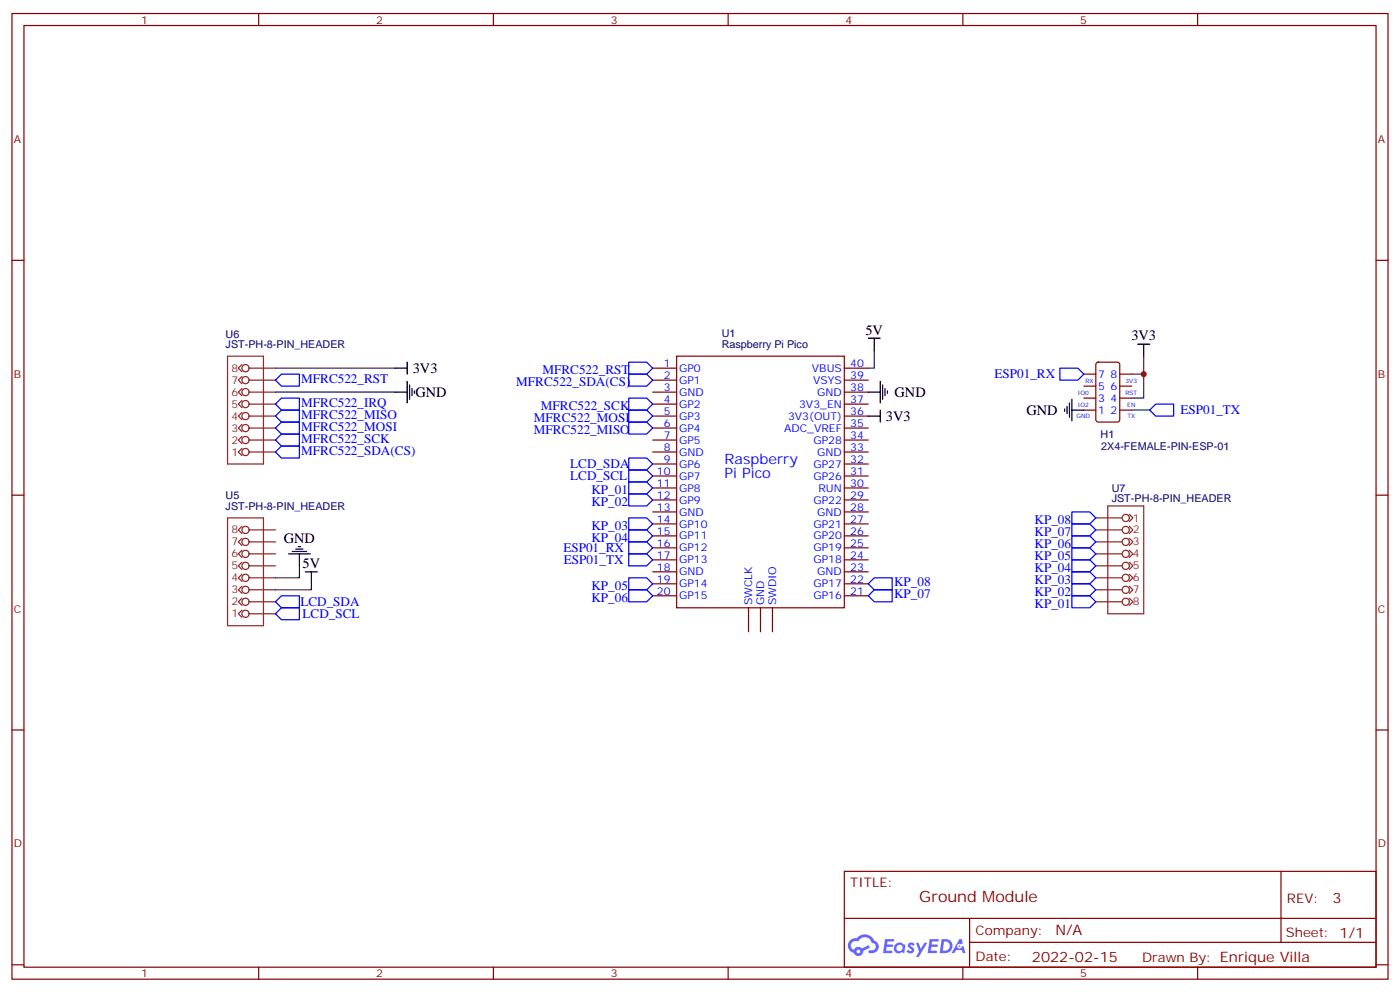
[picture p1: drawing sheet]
<svg xmlns="http://www.w3.org/2000/svg" width="412mm" height="292mm" viewBox="0 0 412 292" stroke-linecap="round" stroke-linejoin="round" font-family="sans-serif">
<g fill="none" stroke="#870000" stroke-width=".35">
<path d="M3.5 4h405.4v284.3h-405.4zM7.1 7.5h398.2v277.3h-398.2zM76.2 4v3.5M145.3 4v3.5M214.5 4v3.5M283.6 4v3.5M352.8 4v3.5M3.5 76.7h3.6M405.3 76.7h3.6M3.5 145.8h3.6M405.3 145.8h3.6M3.5 214.9h3.6"/>
<path d="M405.3 214.9h3.6M248.7 256.6h156.6v28.2h-156.6zM377.3 256.6v20.9M248.7 270.4h156.5M285.6 277.5h119.6M285.6 270.4v14.1M3.5 284.1h3.6M76.2 284.8v3.5M145.3 284.8v3.5M214.5 284.8v3.5M283.6 284.8v3.5M352.8 284.8v3.5"/>
<path d="M405.3 284.1h3.6"/>
</g>
<g fill="#5487ff">
<path d="M267.7 277.8a1.22 1.22 0 0 1 1.7 .2l-.4 .6a.47 .47 0 0 0-.3-.4 .47 .47 0 0 0-.5 .2l.1 .2a1.14 1.14 0 0 1 .8 1.8 1.14 1.14 0 0 1-1.9 0l-.2-.2 .5-.6 .7 .4a.29 .29 0 0 0 .3-.2 .29 .29 0 0 0-.2-.3 1.04 1.04 0 0 1-.6-1.7z"/>
<path d="M260.7 276.5h2.4l.3 .2-.2 .5h-1.8l-.1 .9h1.5l.3 .4-.3 .3h-1.6l-.2 1.1 1.7 .1 .2 .3-.2 .3-2.6 .1z"/>
<path d="M273.8 276.5h2.4l.3 .2-.1 .5h-1.8l-.2 .9h1.6l.3 .4-.4 .3h-1.6l-.1 1.1 1.7 .1 .2 .3-.2 .3-2.6 .1z"/>
<path d="M282.6 276.5h.7l.3 1.3-.6 .3a.69 .69 0 0 0-1 .3 .69 .69 0 0 0 .4 .9 .69 .69 0 0 0 .9-.6l.5-.3 .6 2.2h-.8l-.2-.8h-1.8l-.5 .8h-.8z"/>
<path d="M269.8 277.6h.8l.6 1.8 1.1-1.8h.9l-2.6 4.2h-.8l.9-1.6z"/>
<path d="M277.4 276.5l-.6 4.2h1.3a2.11 2.11 0 0 0 2.5-2.2 2.11 2.11 0 0 0-2.5-2zM278.1 277.2a1.39 1.39 0 0 1 1.7 1.5 1.39 1.39 0 0 1-1.8 1.2h-.3z"/>
<path d="M263.7 278.1a1.54 1.54 0 0 0-.1 2.2 1.54 1.54 0 0 0 2.2 .1l.6 .3 .3-2.3-.2-.3h-.4a1.49 1.49 0 0 0-2.4 0zM264 279.1a.94 .94 0 0 1 1.8 0 .94 .94 0 0 1-1.8 0z"/>
<path d="M250.4 276.9a2.18 2.18 0 0 0 1.1 3.7 1.44 1.44 0 0 0 1.6 .9 1.44 1.44 0 0 0 1.2-1.5l2-1-.5-.7-1.9 1a1.47 1.47 0 0 0-2.4 .4 1.39 1.39 0 0 1-.7-1.9 1.39 1.39 0 0 1 2-.5 2.12 2.12 0 0 1 2.2-1.3 2.12 2.12 0 0 1 1.9 1.7 1.14 1.14 0 0 1 1.1 1.4 1.14 1.14 0 0 1-1.7 .7 .43 .43 0 0 0-.5 .4 .43 .43 0 0 0 .4 .5 1.98 1.98 0 0 0 2.5-1.3 1.98 1.98 0 0 0-1.2-2.5 3.1 3.1 0 0 0-5.3-.7l-.9 .1zM252.3 280.2a.55 .55 0 0 1 1.1 0 .55 .55 0 0 1-1.1 0z"/>
<circle cx="282.6" cy="278.6" r=".26"/>
</g>
<g fill="none" stroke="#870000" stroke-width=".35">
<path d="M192.3 108.4h7M192.3 111.9h7M192.3 115.5h7M192.3 119h7M199.3 104.9h49.4v74.1h-49.4zM248.7 108.4h7.1M248.7 111.9h7.1M248.7 115.5h7.1M248.7 119h7.1M319.3 117.2h3.5M319.3 113.7h3.5M319.3 110.2h3.5"/>
<path d="M323 106.9l.5-.3h5.6l.7 .5v16.5l-.4 .6-5.9 .1-.7-.5v-16.4zM329.8 117.2h3.6M329.8 113.7h3.6M329.8 110.2h3.6M192.3 122.5h7M192.3 126h7M192.3 129.6h7M192.3 133.1h7M192.3 136.6h7M248.7 122.5h7.1M248.7 126h7.1M248.7 129.6h7.1"/>
<path d="M248.7 133.1h7.1M248.7 136.6h7.1M319.3 120.8h3.5M329.8 120.8h3.6M192.3 140.2h7M192.3 143.7h7M192.3 147.2h7M192.3 150.7h7M192.3 154.3h7M192.3 157.8h7M248.7 140.2h7.1M248.7 143.7h7.1"/>
<path d="M248.7 147.2h7.1M248.7 150.7h7.1M248.7 154.3h7.1M248.7 157.8h7.1M192.3 161.3h7M192.3 164.9h7M192.3 168.4h7M192.3 171.9h7M192.3 175.4h7M220.5 179v7M224 179v7M227.5 179v7"/>
<path d="M248.7 161.3h7.1M248.7 164.9h7.1M248.7 168.4h7.1M248.7 171.9h7.1M248.7 175.4h7.1"/>
</g>
<g fill="none" stroke="#000" stroke-width=".35">
<path d="M255.8 99.6h3.5M257.5 99.6v3.5M116.4 115.5h3.5M116.4 108.4h3.5M119.9 106.6v3.6M119.9 112.3v6.3M120.6 113.3v4.3M121.4 114.4v2.1M122.1 115.1v.7M255.8 115.5h3.5M259.3 112.3v6.3M260 113.3v4.3"/>
<path d="M260.7 114.4v2.1M261.4 115.1v.7M314.3 119.7v2.1M315 118.6v4.3M315.7 117.6v6.3M335.1 101.4h3.6M336.9 101.4v3.5M255.8 122.5h3.5M259.3 120.8v3.5M313.6 120.4v.7M315.7 120.8h3.6M85 163.1h6.4"/>
<path d="M86.1 162.4h4.2M87.1 161.7h2.2M87.8 161h.7M88.2 163.1v3.5M90 168.4h3.5M91.7 168.4v3.5"/>
</g>
<g fill="none" stroke="#00f" stroke-width=".35">
<path d="M81.1 111.9l1.8-1.7h5.3v3.5h-5.3zM82.9 117.2h5.3v3.6h-5.3l-1.8-1.8zM185.2 117.2h5.3l1.8 1.8-1.8 1.8h-5.3zM185.2 106.6h5.3l1.8 1.8-1.8 1.8h-5.3zM185.2 110.2h5.3l1.8 1.7-1.8 1.8h-5.3zM312.2 108.4h5.3l1.8 1.8-1.8 1.7h-5.3zM81.1 122.5l1.8-1.7h5.3v3.5h-5.3zM81.1 126l1.8-1.7h5.3v3.5h-5.3zM81.1 129.6l1.8-1.8h5.3v3.5h-5.3zM81.1 133.1l1.8-1.8h5.3v3.6h-5.3zM185.2 120.8h5.3l1.8 1.7-1.8 1.8h-5.3zM185.2 124.3h5.3l1.8 1.7-1.8 1.8h-5.3z"/>
<path d="M185.2 134.9h5.3l1.8 1.7-1.8 1.8h-5.3zM185.2 138.4h5.3l1.8 1.8-1.8 1.7h-5.3zM338.7 120.8l1.7-1.8h5.3v3.5h-5.3zM185.2 159.6h5.3l1.8 1.7-1.8 1.8h-5.3zM185.2 141.9h5.3l1.8 1.8-1.8 1.8h-5.3zM185.2 145.5h5.3l1.8 1.7-1.8 1.8h-5.3zM185.2 152.5h5.3l1.8 1.8-1.8 1.7h-5.3zM185.2 156h5.3l1.8 1.8-1.8 1.8h-5.3zM315.7 150.7h5.3l1.8 1.8-1.8 1.8h-5.3zM315.7 157.8h5.3l1.8 1.8-1.8 1.7h-5.3zM315.7 154.3h5.3l1.8 1.7-1.8 1.8h-5.3zM81.1 177.2l1.8-1.8h5.3v3.6h-5.3z"/>
<path d="M185.2 163.1h5.3l1.8 1.8-1.8 1.7h-5.3zM185.2 170.1h5.3l1.8 1.8-1.8 1.8h-5.3zM185.2 173.7h5.3l1.8 1.7-1.8 1.8h-5.3zM255.8 175.4l1.7-1.7h5.3v3.5h-5.3zM255.8 171.9l1.7-1.8h5.3v3.6h-5.3zM315.7 175.4h5.3l1.8 1.8-1.8 1.8h-5.3zM315.7 171.9h5.3l1.8 1.8-1.8 1.7h-5.3zM315.7 168.4h5.3l1.8 1.7-1.8 1.8h-5.3zM315.7 164.9h5.3l1.8 1.7-1.8 1.8h-5.3zM315.7 161.3h5.3l1.8 1.8-1.8 1.8h-5.3zM81.1 180.7l1.8-1.7h5.3v3.5h-5.3z"/>
</g>
<path d="M81.1 108.4h35.3M81.1 115.5h35.3M257.5 103.1v5.3h-1.7M336.9 104.9v5.3h-3.5M336.9 110.2v7h-3.5M333.4 120.8h5.3M88.2 166.6v3.5h-7.1M91.7 171.9v1.8h-10.6" fill="none" stroke="#008700" stroke-width=".35"/>
<g fill="none" stroke="#8c2424" stroke-width=".35">
<path d="M67 104.9h10.6v31.7h-10.6zM71.3 117.9l-1.1 1.1 1.1 1.1M71.3 114.4l-1.1 1.1 1.1 1M71.3 110.9l-1.1 1 1.1 1.1M71.3 107.4l-1.1 1 1.1 1.1M73.4 119h7.7M73.4 115.5h7.7M73.4 111.9h7.7M73.4 108.4h7.7M71.3 132l-1.1 1.1 1.1 1.1M71.3 128.5l-1.1 1.1 1.1 1M71.3 125l-1.1 1 1.1 1.1"/>
<path d="M71.3 121.5l-1.1 1 1.1 1.1M73.4 133.1h7.7M73.4 129.6h7.7M73.4 126h7.7M73.4 122.5h7.7M67 152.5h10.6v31.8h-10.6zM71.3 158.5l-1.1 1.1 1.1 1M71.3 155l-1.1 1 1.1 1.1M73.4 159.6h7.7M73.4 156h7.7M322.8 152.5h7.8M322.8 159.6h7.8"/>
<path d="M322.8 156h7.8M326.3 149h10.6v31.7h-10.6zM332.7 151.4l1 1.1-1 1.1M332.7 155l1 1-1 1.1M332.7 158.5l1 1.1-1 1M71.3 179.7l-1.1 1 1.1 1.1M71.3 176.1l-1.1 1.1 1.1 1.1M71.3 172.6l-1.1 1.1 1.1 1M71.3 169.1l-1.1 1 1.1 1.1M71.3 165.6l-1.1 1 1.1 1.1M71.3 162l-1.1 1.1 1.1 1M73.4 177.2h7.7"/>
<path d="M73.4 173.7h7.7M73.4 170.1h7.7M73.4 166.6h7.7M73.4 163.1h7.7M322.8 177.2h7.8M322.8 173.7h7.8M322.8 170.1h7.8M322.8 166.6h7.8M322.8 163.1h7.8M332.7 162l1 1.1-1 1M332.7 165.6l1 1-1 1.1M332.7 169.1l1 1-1 1.1"/>
<path d="M332.7 172.6l1 1.1-1 1M332.7 176.1l1 1.1-1 1.1M73.4 180.7h7.7"/>
<circle cx="72.3" cy="108.4" r="1.06"/>
<circle cx="72.3" cy="119" r="1.06"/>
<circle cx="72.3" cy="115.5" r="1.06"/>
<circle cx="72.3" cy="111.9" r="1.06"/>
<circle cx="72.3" cy="129.6" r="1.06"/>
<circle cx="72.3" cy="126" r="1.06"/>
<circle cx="72.3" cy="122.5" r="1.06"/>
<circle cx="72.3" cy="133.1" r="1.06"/>
<circle cx="72.3" cy="156" r="1.06"/>
<circle cx="72.3" cy="159.6" r="1.06"/>
<circle cx="331.6" cy="156" r="1.06"/>
<circle cx="331.6" cy="159.6" r="1.06"/>
<circle cx="331.6" cy="152.5" r="1.06"/>
<circle cx="72.3" cy="177.2" r="1.06"/>
<circle cx="72.3" cy="173.7" r="1.06"/>
<circle cx="72.3" cy="163.1" r="1.06"/>
<circle cx="72.3" cy="170.1" r="1.06"/>
<circle cx="72.3" cy="166.6" r="1.06"/>
<circle cx="331.6" cy="163.1" r="1.06"/>
<circle cx="331.6" cy="166.6" r="1.06"/>
<circle cx="331.6" cy="173.7" r="1.06"/>
<circle cx="331.6" cy="170.1" r="1.06"/>
<circle cx="331.6" cy="177.2" r="1.06"/>
<circle cx="72.3" cy="180.7" r="1.06"/>
</g>
<circle cx="336.9" cy="110.2" r=".88" fill="#c00"/>
<text font-size="4.6" fill="#800" x="270.8" y="265.6">Ground Module</text>
<g font-size="4.2">
<text x="254.9" y="98.5">5V</text>
<text x="333.3" y="100.3">3V3</text>
<text x="121.6" y="109.8">3V3</text>
<text x="122.4" y="116.9">GND</text>
<text x="263.5" y="116.9">GND</text>
<text x="260.9" y="123.9">3V3</text>
<text x="302.3" y="122.2">GND</text>
<text x="83.6" y="159.9">GND</text>
<text x="89.1" y="167.3">5V</text>
</g>
<g font-size="4.2" fill="#00f">
<text x="213.4" y="136.6">Raspberry</text>
<text x="213.4" y="140.9">Pi Pico</text>
</g>
<g font-size="4.2" fill="#800">
<text x="392.5" y="265.8">3</text>
<text x="310.9" y="275.4">N/A</text>
<text x="304" y="283.2">2022-02-15</text>
</g>
<g font-size="3.9" fill="#00f">
<text x="88.7" y="112.7">MFRC522_RST</text>
<text x="152.1" y="113.7">MFRC522_SDA(CS)</text>
<text x="159.8" y="110.2">MFRC522_RST</text>
<text x="292.9" y="111.4">ESP01_RX</text>
<text x="88.7" y="119.8">MFRC522_IRQ</text>
<text x="88.7" y="123.3">MFRC522_MISO</text>
<text x="157.3" y="124.3">MFRC522_MOSI</text>
<text x="159.3" y="120.8">MFRC522_SCK</text>
<text x="347.7" y="122">ESP01_TX</text>
<text x="88.7" y="126.8">MFRC522_MOSI</text>
<text x="88.7" y="130.4">MFRC522_SCK</text>
<text x="157.3" y="127.8">MFRC522_MISO</text>
<text x="88.7" y="133.9">MFRC522_SDA(CS)</text>
<text x="168" y="137.9">LCD_SDA</text>
<text x="168" y="141.5">LCD_SCL</text>
<text x="174.2" y="145.5">KP_01</text>
<text x="174.2" y="149">KP_02</text>
<text x="304.8" y="154.3">KP_08</text>
<text x="174.2" y="156">KP_03</text>
<text x="174.2" y="159.6">KP_04</text>
<text x="304.8" y="161.4">KP_06</text>
<text x="304.8" y="157.9">KP_07</text>
<text x="165.9" y="162.6">ESP01_RX</text>
<text x="166.1" y="166.1">ESP01_TX</text>
<text x="304.8" y="164.9">KP_05</text>
<text x="174.2" y="173.7">KP_05</text>
<text x="263.3" y="172.7">KP_08</text>
<text x="304.8" y="172">KP_03</text>
<text x="304.8" y="168.5">KP_04</text>
<text x="88.5" y="178.5">LCD_SDA</text>
<text x="174.2" y="177.2">KP_06</text>
<text x="263.3" y="176.2">KP_07</text>
<text x="304.8" y="179">KP_01</text>
<text x="304.8" y="175.5">KP_02</text>
<text x="89.1" y="182">LCD_SCL</text>
</g>
<g font-size="3.9" fill="#800">
<text x="250.5" y="261.2">TITLE:</text>
<text x="379.1" y="265.8">REV:</text>
<text x="287.4" y="275.4">Company:</text>
<text x="378.7" y="276">Sheet: 1/1</text>
<text x="287.4" y="283">Date:</text>
<text x="336.4" y="283.1">Drawn By: Enrique Villa</text>
</g>
<g font-size="3.2" fill="#800">
<text x="41.6" y="7">1</text>
<text x="110.8" y="7">2</text>
<text x="179.9" y="7">3</text>
<text x="249.1" y="7">4</text>
<text x="318.2" y="7">5</text>
<text x="4.1" y="42.1">A</text>
<text x="405.9" y="42.1">A</text>
<text x="4.1" y="111.2">B</text>
<text x="405.9" y="111.2">B</text>
<text x="4.1" y="180.4">C</text>
<text x="405.9" y="180.4">C</text>
<text x="4.1" y="249.5">D</text>
<text x="405.9" y="249.5">D</text>
<text x="41.6" y="287.8">1</text>
<text x="110.8" y="287.8">2</text>
<text x="179.9" y="287.8">3</text>
<text x="249.1" y="287.8">4</text>
<text x="318.2" y="287.8">5</text>
</g>
<g font-size="3.2" fill="#000080">
<text x="66.5" y="99.4">U6</text>
<text x="212.6" y="99.2">U1</text>
<text x="66.5" y="102.5">JST-PH-8-PIN_HEADER</text>
<text x="212.6" y="102.5">Raspberry Pi Pico</text>
<text x="324.2" y="128.9">H1</text>
<text x="324.4" y="132.5">2X4-FEMALE-PIN-ESP-01</text>
<text x="66.5" y="147">U5</text>
<text x="327.5" y="147.9">JST-PH-8-PIN_HEADER</text>
<text x="327.5" y="144.8">U7</text>
<text x="66.5" y="150.2">JST-PH-8-PIN_HEADER</text>
</g>
<g font-size="3.2" fill="#8d2323">
<text x="68.2" y="113">7</text>
<text x="68.2" y="109.5">8</text>
<text x="68.2" y="116.5">6</text>
<text x="68.2" y="123.6">4</text>
<text x="68.2" y="120.1">5</text>
<text x="68.2" y="130.6">2</text>
<text x="68.2" y="127.1">3</text>
<text x="68.2" y="134.2">1</text>
<text x="333.7" y="153.6">1</text>
<text x="68.2" y="160.6">7</text>
<text x="68.2" y="157.1">8</text>
<text x="333.7" y="157.1">2</text>
<text x="333.7" y="160.6">3</text>
<text x="68.2" y="167.7">5</text>
<text x="68.2" y="164.1">6</text>
<text x="333.7" y="164.1">4</text>
<text x="333.7" y="167.7">5</text>
<text x="68.2" y="171.2">4</text>
<text x="333.7" y="171.2">6</text>
<text x="68.2" y="178.3">2</text>
<text x="68.2" y="174.7">3</text>
<text x="333.7" y="174.7">7</text>
<text x="333.7" y="178.3">8</text>
<text x="68.2" y="181.8">1</text>
</g>
<g font-size="3.2" fill="#00f">
<text x="195.5" y="108.1">1</text>
<text x="195.5" y="111.6">2</text>
<text x="200" y="109.5">GP0</text>
<text x="200" y="113">GP1</text>
<text x="239.2" y="109.5">VBUS</text>
<text x="239.5" y="113">VSYS</text>
<text x="250.5" y="111.6">39</text>
<text x="250.5" y="108.1">40</text>
<text x="323.5" y="111.2">7</text>
<text x="327.1" y="111.2">8</text>
<text x="195.5" y="115.1">3</text>
<text x="195.5" y="118.6">4</text>
<text x="200" y="116.5">GND</text>
<text x="240.7" y="116.5">GND</text>
<text x="250.5" y="118.6">37</text>
<text x="250.5" y="115.1">38</text>
<text x="323.5" y="118.3">3</text>
<text x="323.5" y="114.8">5</text>
<text x="327.1" y="118.3">4</text>
<text x="327.1" y="114.8">6</text>
<text x="195.5" y="122.2">5</text>
<text x="195.5" y="125.7">6</text>
<text x="200" y="120.1">GP2</text>
<text x="200" y="123.6">GP3</text>
<text x="232.1" y="123.6">3V3(OUT)</text>
<text x="235.4" y="120.1">3V3_EN</text>
<text x="250.5" y="125.7">35</text>
<text x="250.5" y="122.2">36</text>
<text x="323.5" y="121.8">1</text>
<text x="327.1" y="121.8">2</text>
<text x="195.5" y="129.2">7</text>
<text x="200" y="127.1">GP4</text>
<text x="200" y="130.6">GP5</text>
<text x="231" y="127.1">ADC_VREF</text>
<text x="239.6" y="130.6">GP28</text>
<text x="250.5" y="129.2">34</text>
<text x="195.5" y="132.8">8</text>
<text x="195.5" y="136.3">9</text>
<text x="200" y="134.2">GND</text>
<text x="200" y="137.7">GP6</text>
<text x="239.6" y="137.7">GP27</text>
<text x="240.7" y="134.2">GND</text>
<text x="250.5" y="136.3">32</text>
<text x="250.5" y="132.8">33</text>
<text x="193.5" y="139.8">10</text>
<text x="193.5" y="143.3">11</text>
<text x="200" y="141.2">GP7</text>
<text x="239.6" y="141.2">GP26</text>
<text x="250.5" y="143.3">30</text>
<text x="250.5" y="139.8">31</text>
<text x="193.5" y="146.9">12</text>
<text x="200" y="144.7">GP8</text>
<text x="200" y="148.3">GP9</text>
<text x="239.6" y="148.3">GP22</text>
<text x="241.1" y="144.7">RUN</text>
<text x="250.5" y="146.9">29</text>
<text x="193.5" y="150.4">13</text>
<text x="193.5" y="153.9">14</text>
<text x="200" y="151.8">GND</text>
<text x="200" y="155.3">GP10</text>
<text x="239.6" y="155.3">GP21</text>
<text x="240.7" y="151.8">GND</text>
<text x="250.5" y="153.9">27</text>
<text x="250.5" y="150.4">28</text>
<text x="193.5" y="157.4">15</text>
<text x="193.5" y="161">16</text>
<text x="200" y="158.9">GP11</text>
<text x="239.6" y="158.9">GP20</text>
<text x="250.5" y="161">25</text>
<text x="250.5" y="157.4">26</text>
<text x="193.5" y="164.5">17</text>
<text x="200" y="162.4">GP12</text>
<text x="200" y="165.9">GP13</text>
<text x="239.6" y="165.9">GP18</text>
<text x="239.6" y="162.4">GP19</text>
<text x="250.5" y="164.5">24</text>
<text x="193.5" y="168">18</text>
<text x="193.5" y="171.6">19</text>
<text x="200" y="169.4">GND</text>
<text x="200" y="173">GP14</text>
<text x="239.6" y="173">GP17</text>
<text x="240.7" y="169.4">GND</text>
<text x="250.5" y="171.6">22</text>
<text x="250.5" y="168">23</text>
<text x="193.5" y="175.1">20</text>
<text x="200" y="176.5">GP15</text>
<text x="221.5" y="178.3" transform="rotate(-90 221.5 178.3)">SWCLK</text>
<text x="225.1" y="178.3" transform="rotate(-90 225.1 178.3)">GND</text>
<text x="228.6" y="178.3" transform="rotate(-90 228.6 178.3)">SWDIO</text>
<text x="239.6" y="176.5">GP16</text>
<text x="250.5" y="175.1">21</text>
</g>
<g font-size="1.8" fill="#00f">
<text x="319.7" y="112.6">RX</text>
<text x="331.5" y="112.6">3V3</text>
<text x="317.5" y="119.7">IO2</text>
<text x="317.5" y="116.2">IO0</text>
<text x="331.5" y="116.2">RST</text>
<text x="332.1" y="119.7">EN</text>
<text x="317.1" y="123.2">GND</text>
<text x="332.2" y="123.2">TX</text>
</g>
</svg>
